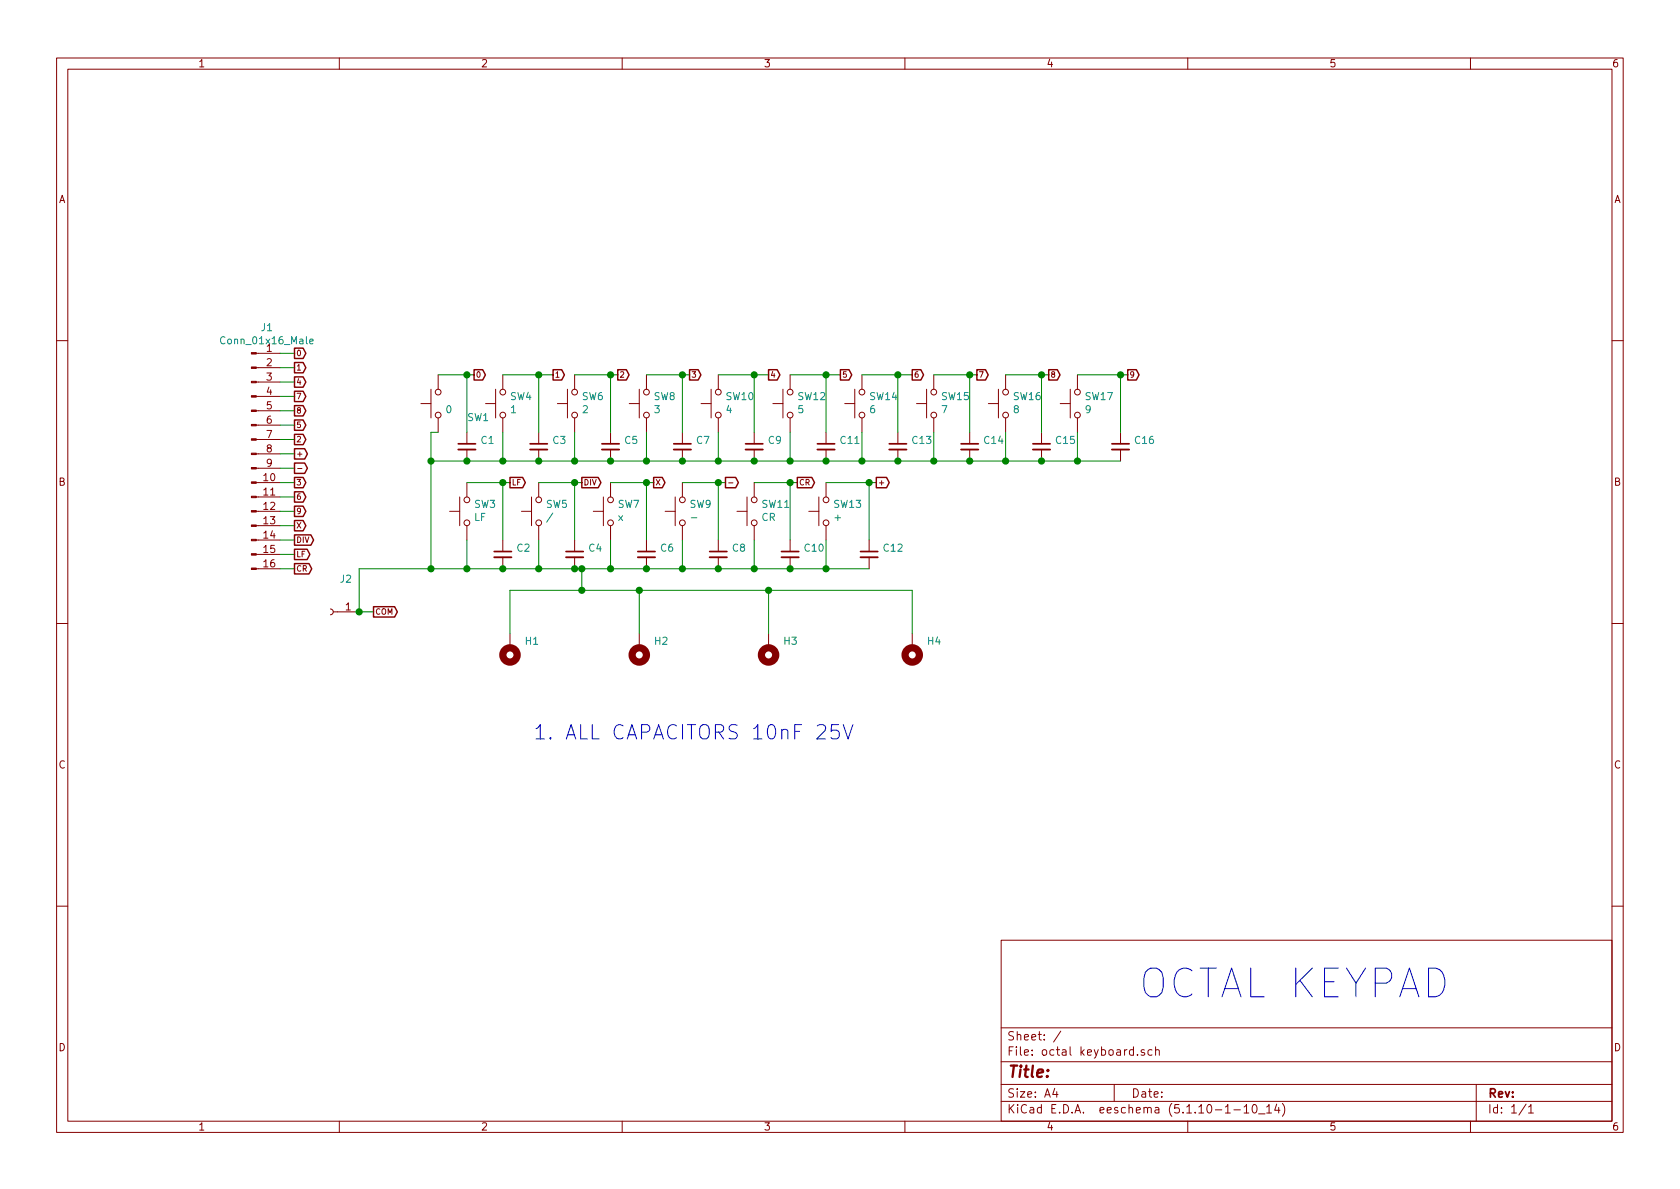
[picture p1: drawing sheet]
<svg xmlns="http://www.w3.org/2000/svg" width="297mm" height="210mm" viewBox="0 0 297 210" stroke-linecap="round" stroke-linejoin="round" font-family="sans-serif">
<g fill="none" stroke="#840000" stroke-width=".18">
<path d="M10 10.3h277v189.9h-277zM12 12.2h273v186.1h-273zM60 10.3v1.9M110 10.3v1.9M160 10.3v1.9M210 10.3v1.9M260 10.3v1.9M10 60.2h2M45.3 77.7h4.2M45.3 75.2h4.2M45.3 72.6h4.2M45.3 70.1h4.2"/>
<path d="M45.3 67.6h4.2M45.3 65h4.2M45.3 62.5h4.2M74.4 71.4h1.8M76.2 68.8v5.1M77.5 66.3v2.5M77.5 73.9v2.5M82.5 76.4v2.1M82.5 79.5v2M85.9 71.4h1.7M87.6 68.8v5.1M88.9 66.3v2.5"/>
<path d="M88.9 73.9v2.5M95.2 76.4v2.1M95.2 79.5v2M98.6 71.4h1.7M100.3 68.8v5.1M101.6 66.3v2.5M101.6 73.9v2.5M107.9 76.4v2.1M107.9 79.5v2M111.3 71.4h1.7M113 68.8v5.1M114.3 66.3v2.5"/>
<path d="M114.3 73.9v2.5M120.6 76.4v2.1M120.6 79.5v2M124 71.4h1.7M125.7 68.8v5.1M127 66.3v2.5M127 73.9v2.5M133.3 76.4v2.1M133.3 79.5v2M136.7 71.4h1.7M138.4 68.8v5.1M139.7 66.3v2.5"/>
<path d="M139.7 73.9v2.5M146 76.4v2.1M146 79.5v2M149.4 71.4h1.7M151.1 68.8v5.1M152.4 66.3v2.5M152.4 73.9v2.5M158.7 76.4v2.1M158.7 79.5v2M162.1 71.4h1.7M163.8 68.8v5.1M165.1 66.3v2.5"/>
<path d="M165.1 73.9v2.5M171.4 76.4v2.1M171.4 79.5v2M174.8 71.4h1.7M176.5 68.8v5.1M177.8 66.3v2.5M177.8 73.9v2.5M184.1 76.4v2.1M184.1 79.5v2M187.5 71.4h1.7M189.2 68.8v5.1M190.5 66.3v2.5"/>
<path d="M190.5 73.9v2.5M198.1 76.4v2.1M198.1 79.5v2M285 60.2h2M45.3 90.4h4.2M45.3 98h4.2M45.3 95.5h4.2M45.3 93h4.2M45.3 87.9h4.2M45.3 85.3h4.2M45.3 82.8h4.2M45.3 80.3h4.2"/>
<path d="M52.6 82.8h.8M79.5 90.4h1.8M81.3 87.9v5.1M82.5 85.3v2.6M82.5 93v2.5M88.9 95.5v2M88.9 98.5v2.1M92.2 90.4h1.8M94 87.9v5.1M95.2 85.3v2.6M95.2 93v2.5M101.6 95.5v2"/>
<path d="M101.6 98.5v2.1M104.9 90.4h1.8M106.7 87.9v5.1M107.9 85.3v2.6M107.9 93v2.5M114.3 95.5v2M114.3 98.5v2.1M117.6 90.4h1.8M119.4 87.9v5.1M120.6 85.3v2.6M120.6 93v2.5M127 95.5v2"/>
<path d="M127 98.5v2.1M128.8 85.4h.8M130.3 90.4h1.8M132.1 87.9v5.1M133.3 85.3v2.6M133.3 93v2.5M139.7 95.5v2M139.7 98.5v2.1M143 90.4h1.8M144.8 87.9v5.1M146 85.3v2.6M146 93v2.5"/>
<path d="M153.7 95.5v2M153.7 98.5v2.1M10 110.3h2M45.3 100.6h4.2M58.4 107.7l.4 .1 .1 .3-.1 .4-.4 .2M58.9 108.2h4.6M90.2 112v2.5M113 112v2.5M135.9 112v2.5M161.3 112v2.5M285 110.3h2M10 160.2h2"/>
<path d="M177 166.3h108v32h-108zM285 160.2h2M60 198.3v1.9M110 198.3v1.9M160 198.3v1.9M177 194.8h108M177 191.8h108M177 187.8h108M177 181.8h108M186.5 192.5l-.4 1h1M186.8 193v1M187.6 182.3l-1.3 2"/>
<path d="M197 191.8v3M201.1 186.5v.1M202.3 185.7a.37 .37 0 0 0-.5 .1v.2l.5 .2 .1 .1-.2 .3-.4-.1M203.7 185.7l-.4-.1-.3 .3v.6l.3 .1 .4-.1M204.3 185.7h.1a.37 .37 0 0 1 .6 .1v.8M204.3 185.1v1.5M210 198.3v1.9M218.2 196.3h1.1M220 195.8l.4-.5v1.5M220 196.8h.8M221.6 195.4l.1-.1a.8 .8 0 0 1 .6 .8 .8 .8 0 0 1-.6 .7 1 1 0 0 1-.1-1.4zM222.5 197h1.2"/>
<path d="M224 195.8l.4-.5v1.5M224 196.8h.8M225.7 195.2l-.3 1.1h.9M226.1 195.8v1M226.7 195.1a1.79 1.79 0 0 1 0 2.3M260 198.3v1.9M261 191.8v6.5M269.8 195.2l-1.2 2M270.3 195.8l.4-.5v1.5M270.3 196.8h.8"/>
<circle cx="77.5" cy="69.3" r=".51"/>
<circle cx="77.5" cy="73.4" r=".51"/>
<circle cx="88.9" cy="73.4" r=".51"/>
<circle cx="88.9" cy="69.3" r=".51"/>
<circle cx="101.6" cy="73.4" r=".51"/>
<circle cx="101.6" cy="69.3" r=".51"/>
<circle cx="114.3" cy="73.4" r=".51"/>
<circle cx="114.3" cy="69.3" r=".51"/>
<circle cx="127" cy="73.4" r=".51"/>
<circle cx="127" cy="69.3" r=".51"/>
<circle cx="139.7" cy="69.3" r=".51"/>
<circle cx="139.7" cy="73.4" r=".51"/>
<circle cx="152.4" cy="69.3" r=".51"/>
<circle cx="152.4" cy="73.4" r=".51"/>
<circle cx="165.1" cy="69.3" r=".51"/>
<circle cx="165.1" cy="73.4" r=".51"/>
<circle cx="177.8" cy="73.4" r=".51"/>
<circle cx="177.8" cy="69.3" r=".51"/>
<circle cx="190.5" cy="69.3" r=".51"/>
<circle cx="190.5" cy="73.4" r=".51"/>
<circle cx="82.6" cy="92.5" r=".51"/>
<circle cx="82.6" cy="88.4" r=".51"/>
<circle cx="95.3" cy="88.4" r=".51"/>
<circle cx="95.3" cy="92.5" r=".51"/>
<circle cx="108" cy="88.4" r=".51"/>
<circle cx="108" cy="92.5" r=".51"/>
<circle cx="120.7" cy="92.5" r=".51"/>
<circle cx="120.7" cy="88.4" r=".51"/>
<circle cx="133.4" cy="88.4" r=".51"/>
<circle cx="133.4" cy="92.5" r=".51"/>
<circle cx="146.1" cy="92.5" r=".51"/>
<circle cx="146.1" cy="88.4" r=".51"/>
</g>
<g fill="#840000" stroke="#840000" stroke-width=".18">
<path d="M44.4 100.5h.9v.2h-.9z"/>
<path d="M44.4 97.9h.9v.3h-.9z"/>
<path d="M44.4 95.4h.9v.2h-.9z"/>
<path d="M44.4 92.8h.9v.3h-.9z"/>
<path d="M44.4 90.3h.9v.2h-.9z"/>
<path d="M44.4 87.8h.9v.2h-.9z"/>
<path d="M44.4 85.2h.9v.3h-.9z"/>
<path d="M44.4 82.7h.9v.2h-.9z"/>
<path d="M44.4 80.1h.9v.3h-.9z"/>
<path d="M44.4 77.6h.9v.2h-.9z"/>
<path d="M44.4 75.1h.9v.2h-.9z"/>
<path d="M44.4 72.5h.9v.3h-.9z"/>
<path d="M44.4 70h.9v.2h-.9z"/>
<path d="M44.4 67.4h.9v.3h-.9z"/>
<path d="M44.4 64.9h.9v.2h-.9z"/>
<path d="M44.4 62.4h.9v.2h-.9z"/>
</g>
<path d="M54.8 60.4l.6-.1-.1-.3h-.4l-.1 .1v.7h.5" fill="none" stroke="#008484" stroke-width=".18"/>
<g fill="none" stroke="#840000" stroke-width=".33">
<path d="M81 79.5h3.1M93.7 79.5h3.1M106.4 79.5h3.1M119.1 79.5h3.1M131.8 79.5h3.1M144.5 79.5h3.1M157.2 79.5h3.1M169.9 79.5h3.1M182.6 79.5h3.1M196.6 79.5h3M87.4 98.5h3M100.1 98.5h3"/>
<path d="M112.8 98.5h3M125.5 98.5h3M138.2 98.5h3M152.1 98.5h3.1"/>
</g>
<g fill="none" stroke="#840000" stroke-width=".3">
<path d="M81 78.5h3.1M93.7 78.5h3.1M106.4 78.5h3.1M119.1 78.5h3.1M131.8 78.5h3.1M144.5 78.5h3.1M157.2 78.5h3.1M169.9 78.5h3.1M182.6 78.5h3.1M196.6 78.5h3M87.4 97.5h3M100.1 97.5h3"/>
<path d="M112.8 97.5h3M125.5 97.5h3M138.2 97.5h3M152.1 97.5h3.1"/>
</g>
<g fill="none" stroke="#840000" stroke-width="1.3">
<circle cx="90.2" cy="115.8" r="1.27"/>
<circle cx="113" cy="115.8" r="1.27"/>
<circle cx="135.9" cy="115.8" r="1.27"/>
<circle cx="161.3" cy="115.8" r="1.27"/>
</g>
<g fill="none" stroke="#008400" stroke-width=".18">
<path d="M49.5 62.5h2.6M49.5 65h2.6M49.5 67.6h2.6M49.5 70.1h2.6M49.5 72.6h2.6M49.5 75.2h2.6M49.5 77.7h2.6M77.5 76.4h-1.3v24.2M77.5 66.3h6.3M82.5 66.3v10.1M88.9 76.4v5.1M88.9 66.3h8.9"/>
<path d="M95.2 66.3v10.1M101.6 76.4v5.1M101.6 66.3h7.6M107.9 66.3v10.1M114.3 76.4v5.1M114.3 66.3h7.6M120.6 66.3v10.1M127 76.4v5.1M127 66.3h8.9M133.3 66.3v10.1M139.7 76.4v5.1M139.7 66.3h8.9"/>
<path d="M146 66.3v10.1M152.4 66.3h8.9M152.4 76.4v5.1M158.7 66.3v10.1M165.1 76.4v5.1M165.1 66.3h7.6M171.4 66.3v10.1M177.8 76.4v5.1M177.8 66.3h7.6M184.1 66.3v10.1M190.5 66.3h8.9M190.5 76.4v5.1"/>
<path d="M198.1 66.3v10.1M49.5 85.3h2.6M49.5 80.3h2.6M49.5 82.8h2.6M49.5 87.9h2.6M49.5 90.4h2.6M49.5 93h2.6M49.5 95.5h2.6M49.5 98h2.6M76.2 81.5h121.9M82.5 85.3h7.7M82.5 95.5v5.1"/>
<path d="M88.9 85.3v10.2M95.2 85.3h7.7M95.2 95.5v5.1M101.6 85.3v10.2M107.9 85.3h7.7M107.9 95.5v5.1M114.3 85.3v10.2M120.6 85.3h7.7M120.6 95.5v5.1M127 85.3v10.2M133.3 85.3h7.7M133.3 95.5v5.1"/>
<path d="M139.7 85.3v10.2M146 85.3h8.9M146 95.5v5.1M153.7 85.3v10.2M49.5 100.6h2.6M90.2 112v-7.6h71.1v7.6M102.9 100.6v3.8M113 104.4v7.6M135.9 104.4v7.6M153.7 100.6h-90.2v7.6h2.5"/>
</g>
<g fill="none" stroke="#840000" stroke-width=".25">
<path d="M52.1 61.6h1.5l.5 .9-.5 .9h-1.5zM52.1 79.3h1.8l.5 1-.5 .9h-1.8zM52.1 64.1h1.5l.5 .9-.5 .9h-1.5zM52.1 76.8h1.5l.5 .9-.5 .9h-1.5zM52.1 74.3h1.5l.5 .9-.5 .9h-1.5zM52.1 66.6h1.5l.5 1-.5 .9h-1.5zM52.1 71.7h1.5l.5 .9-.5 1h-1.5zM52.1 69.2h1.5l.5 .9-.5 .9h-1.5zM83.8 65.4h1.5l.5 .9-.5 .9h-1.5zM97.8 65.4h1.5l.5 .9-.5 .9h-1.5zM109.2 65.4h1.5l.5 .9-.5 .9h-1.5zM121.9 65.4h1.5l.5 .9-.5 .9h-1.5z"/>
<path d="M135.9 65.4h1.5l.5 .9-.5 .9h-1.5zM148.6 65.4h1.5l.5 .9-.5 .9h-1.5zM161.3 65.4h1.5l.5 .9-.5 .9h-1.5zM172.7 65.4h1.5l.5 .9-.5 .9h-1.5zM185.4 65.4h1.5l.5 .9-.5 .9h-1.5zM199.4 65.4h1.5l.5 .9-.5 .9h-1.5zM52.1 92h1.5l.5 1-.5 .9h-1.5zM52.1 99.7h2.5l.5 .9-.5 .9h-2.5zM52.1 97.1h2.2l.5 .9-.5 1h-2.2zM52.1 94.6h2.9l.4 .9-.4 .9h-2.9zM52.1 89.5h1.5l.5 .9-.5 .9h-1.5zM52.1 87h1.5l.5 .9-.5 .9h-1.5z"/>
<path d="M52.1 84.4h1.5l.5 .9-.5 1h-1.5zM52.1 81.9h1.8l.5 .9-.5 .9h-1.8zM90.2 84.4h2.2l.5 .9-.5 1h-2.2zM102.9 84.4h2.9l.4 .9-.4 1h-2.9zM115.6 84.4h1.5l.5 .9-.5 1h-1.5zM128.3 84.4h1.8l.5 .9-.5 1h-1.8zM141 84.4h2.5l.5 .9-.5 1h-2.5zM154.9 84.4h1.8l.5 .9-.5 1h-1.8zM66 107.3h3.8l.5 .9-.5 .9h-3.8z"/>
</g>
<path d="M94.8 128.8l.2-.1 .5-.6v2.6M94.8 130.7h1.4M97.3 130.4l.2 .2-.2 .1-.1-.1 .1-.2v.3" fill="none" stroke="#0000c2" stroke-width=".18"/>
<g fill="#008400" stroke="#008400" stroke-width=".25">
<circle cx="190.5" cy="81.5" r=".51"/>
<circle cx="158.8" cy="66.3" r=".51"/>
<circle cx="139.7" cy="100.6" r=".51"/>
<circle cx="76.2" cy="100.6" r=".51"/>
<circle cx="146.1" cy="66.3" r=".51"/>
<circle cx="127" cy="100.6" r=".51"/>
<circle cx="114.3" cy="100.6" r=".51"/>
<circle cx="133.4" cy="66.3" r=".51"/>
<circle cx="146.1" cy="81.5" r=".51"/>
<circle cx="184.2" cy="66.3" r=".51"/>
<circle cx="120.7" cy="66.3" r=".51"/>
<circle cx="101.6" cy="100.6" r=".51"/>
<circle cx="113" cy="104.4" r=".51"/>
<circle cx="108" cy="66.3" r=".51"/>
<circle cx="135.9" cy="104.4" r=".51"/>
<circle cx="88.9" cy="100.6" r=".51"/>
<circle cx="95.3" cy="66.3" r=".51"/>
<circle cx="102.9" cy="104.4" r=".51"/>
<circle cx="102.9" cy="100.6" r=".51"/>
<circle cx="82.6" cy="66.3" r=".51"/>
<circle cx="184.2" cy="81.5" r=".51"/>
<circle cx="82.6" cy="81.5" r=".51"/>
<circle cx="88.9" cy="85.3" r=".51"/>
<circle cx="95.3" cy="81.5" r=".51"/>
<circle cx="171.5" cy="81.5" r=".51"/>
<circle cx="101.6" cy="85.3" r=".51"/>
<circle cx="108" cy="81.5" r=".51"/>
<circle cx="120.7" cy="81.5" r=".51"/>
<circle cx="114.3" cy="85.3" r=".51"/>
<circle cx="133.4" cy="100.6" r=".51"/>
<circle cx="120.7" cy="100.6" r=".51"/>
<circle cx="127" cy="85.3" r=".51"/>
<circle cx="108" cy="100.6" r=".51"/>
<circle cx="95.3" cy="100.6" r=".51"/>
<circle cx="139.7" cy="85.3" r=".51"/>
<circle cx="82.6" cy="100.6" r=".51"/>
<circle cx="76.2" cy="81.5" r=".51"/>
<circle cx="177.8" cy="81.5" r=".51"/>
<circle cx="153.7" cy="85.3" r=".51"/>
<circle cx="165.1" cy="81.5" r=".51"/>
<circle cx="152.4" cy="81.5" r=".51"/>
<circle cx="146.1" cy="100.6" r=".51"/>
<circle cx="139.7" cy="81.5" r=".51"/>
<circle cx="171.5" cy="66.3" r=".51"/>
<circle cx="127" cy="81.5" r=".51"/>
<circle cx="158.8" cy="81.5" r=".51"/>
<circle cx="114.3" cy="81.5" r=".51"/>
<circle cx="101.6" cy="81.5" r=".51"/>
<circle cx="63.5" cy="108.2" r=".51"/>
<circle cx="88.9" cy="81.5" r=".51"/>
<circle cx="198.1" cy="66.3" r=".51"/>
<circle cx="133.4" cy="81.5" r=".51"/>
</g>
<text font-size="7.1" fill="#0000c2" x="200.7" y="176.5">OCTAL KEYPAD</text>
<text font-size="3.5" fill="#0000c2" x="99.4" y="130.8">1. ALL CAPACITORS 10nF 25V</text>
<text font-size="2.8" fill="#840000" x="178" y="190.5">Title:</text>
<g font-size="2.1" fill="#840000">
<text x="178" y="184">Sheet: /</text>
<text x="178" y="186.7">File: octal keyboard.sch</text>
<text x="178" y="196.9">KiCad E.D.A. eeschema (5.1.10-1-10_14)</text>
<text x="178" y="194.1">Size: A4</text>
<text x="200" y="194.1">Date:</text>
<text x="263" y="194.1">Rev:</text>
<text x="263" y="196.9">Id: 1/1</text>
</g>
<g font-size="1.8" fill="#840000">
<text x="35" y="11.9">1</text>
<text x="85" y="11.9">2</text>
<text x="135" y="11.9">3</text>
<text x="185" y="11.9">4</text>
<text x="235" y="11.9">5</text>
<text x="285" y="11.9">6</text>
<text x="10.4" y="35.9">A</text>
<text x="285.4" y="35.9">A</text>
<text x="47.1" y="62.2">1</text>
<text x="47.1" y="64.8">2</text>
<text x="47.1" y="67.3">3</text>
<text x="47.1" y="69.8">4</text>
<text x="47.1" y="72.4">5</text>
<text x="47.1" y="74.9">6</text>
<text x="47.1" y="77.5">7</text>
<text x="47.1" y="80">8</text>
<text x="47.1" y="82.5">9</text>
<text x="10.4" y="85.9">B</text>
<text x="46.7" y="85.1">10</text>
<text x="46.7" y="87.6">11</text>
<text x="285.4" y="85.9">B</text>
<text x="46.7" y="90.2">12</text>
<text x="46.7" y="92.7">13</text>
<text x="46.7" y="95.2">14</text>
<text x="46.7" y="97.8">15</text>
<text x="46.7" y="100.3">16</text>
<text x="61.1" y="107.9">1</text>
<text x="10.4" y="135.9">C</text>
<text x="285.4" y="135.9">C</text>
<text x="10.4" y="185.9">D</text>
<text x="285.4" y="185.9">D</text>
<text x="35" y="199.9">1</text>
<text x="85" y="199.9">2</text>
<text x="135" y="199.9">3</text>
<text x="185" y="199.9">4</text>
<text x="235" y="199.9">5</text>
<text x="285" y="199.9">6</text>
</g>
<g font-size="1.8" fill="#008484">
<text x="46.2" y="58.6">J1</text>
<text x="39.5" y="60.9">Conn_01x16_Male</text>
<text x="90.2" y="70.8">SW4</text>
<text x="102.9" y="70.8">SW6</text>
<text x="115.6" y="70.8">SW8</text>
<text x="128.4" y="70.8">SW10</text>
<text x="141.1" y="70.8">SW12</text>
<text x="153.8" y="70.8">SW14</text>
<text x="166.5" y="70.8">SW15</text>
<text x="179.2" y="70.8">SW16</text>
<text x="191.9" y="70.8">SW17</text>
<text x="78.9" y="73.1">0</text>
<text x="82.7" y="74.5">SW1</text>
<text x="90.3" y="73.1">1</text>
<text x="103" y="73.1">2</text>
<text x="115.7" y="73.1">3</text>
<text x="128.4" y="73.1">4</text>
<text x="141.1" y="73.1">5</text>
<text x="153.8" y="73.1">6</text>
<text x="166.5" y="73.1">7</text>
<text x="179.2" y="73.1">8</text>
<text x="191.9" y="73.1">9</text>
<text x="85.1" y="78.5">C1</text>
<text x="97.8" y="78.5">C3</text>
<text x="110.5" y="78.5">C5</text>
<text x="123.2" y="78.5">C7</text>
<text x="135.9" y="78.5">C9</text>
<text x="148.7" y="78.5">C11</text>
<text x="161.4" y="78.5">C13</text>
<text x="174.1" y="78.5">C14</text>
<text x="186.8" y="78.5">C15</text>
<text x="200.7" y="78.5">C16</text>
<text x="83.9" y="89.8">SW3</text>
<text x="96.6" y="89.8">SW5</text>
<text x="109.3" y="89.8">SW7</text>
<text x="122" y="89.8">SW9</text>
<text x="134.8" y="89.8">SW11</text>
<text x="147.5" y="89.8">SW13</text>
<text x="83.8" y="92.1">LF</text>
<text x="97" y="92.1">/</text>
<text x="109.3" y="92.1">x</text>
<text x="122.5" y="92.1">-</text>
<text x="134.6" y="92.1">CR</text>
<text x="147.6" y="92.1">+</text>
<text x="91.4" y="97.6">C2</text>
<text x="104.1" y="97.6">C4</text>
<text x="116.8" y="97.6">C6</text>
<text x="129.5" y="97.6">C8</text>
<text x="142.3" y="97.6">C10</text>
<text x="156.3" y="97.6">C12</text>
<text x="60.2" y="103">J2</text>
<text x="92.9" y="114">H1</text>
<text x="115.8" y="114">H2</text>
<text x="138.7" y="114">H3</text>
<text x="164.1" y="114">H4</text>
</g>
<g font-size="1.4" fill="#840000">
<text x="52.3" y="63">0</text>
<text x="52.3" y="65.5">1</text>
<text x="52.3" y="68">4</text>
<text x="52.3" y="70.6">7</text>
<text x="84.1" y="66.8">0</text>
<text x="98" y="66.8">1</text>
<text x="109.5" y="66.8">2</text>
<text x="122.2" y="66.8">3</text>
<text x="136.1" y="66.8">4</text>
<text x="148.8" y="66.8">5</text>
<text x="161.5" y="66.8">6</text>
<text x="173" y="66.8">7</text>
<text x="185.7" y="66.8">8</text>
<text x="199.6" y="66.8">9</text>
<text x="52.3" y="75.7">5</text>
<text x="52.3" y="73.1">8</text>
<text x="52.3" y="80.7">+</text>
<text x="52.3" y="78.2">2</text>
<text x="52.3" y="88.4">6</text>
<text x="52.3" y="85.8">3</text>
<text x="90.4" y="85.8">LF</text>
<text x="103.1" y="85.8">DIV</text>
<text x="115.8" y="85.8">X</text>
<text x="141.2" y="85.8">CR</text>
<text x="155.2" y="85.8">+</text>
<text x="52.3" y="93.4">X</text>
<text x="52.3" y="96">DIV</text>
<text x="52.3" y="90.9">9</text>
<text x="52.3" y="101.1">CR</text>
<text x="52.3" y="98.5">LF</text>
<text x="66.3" y="108.7">COM</text>
</g>
</svg>
